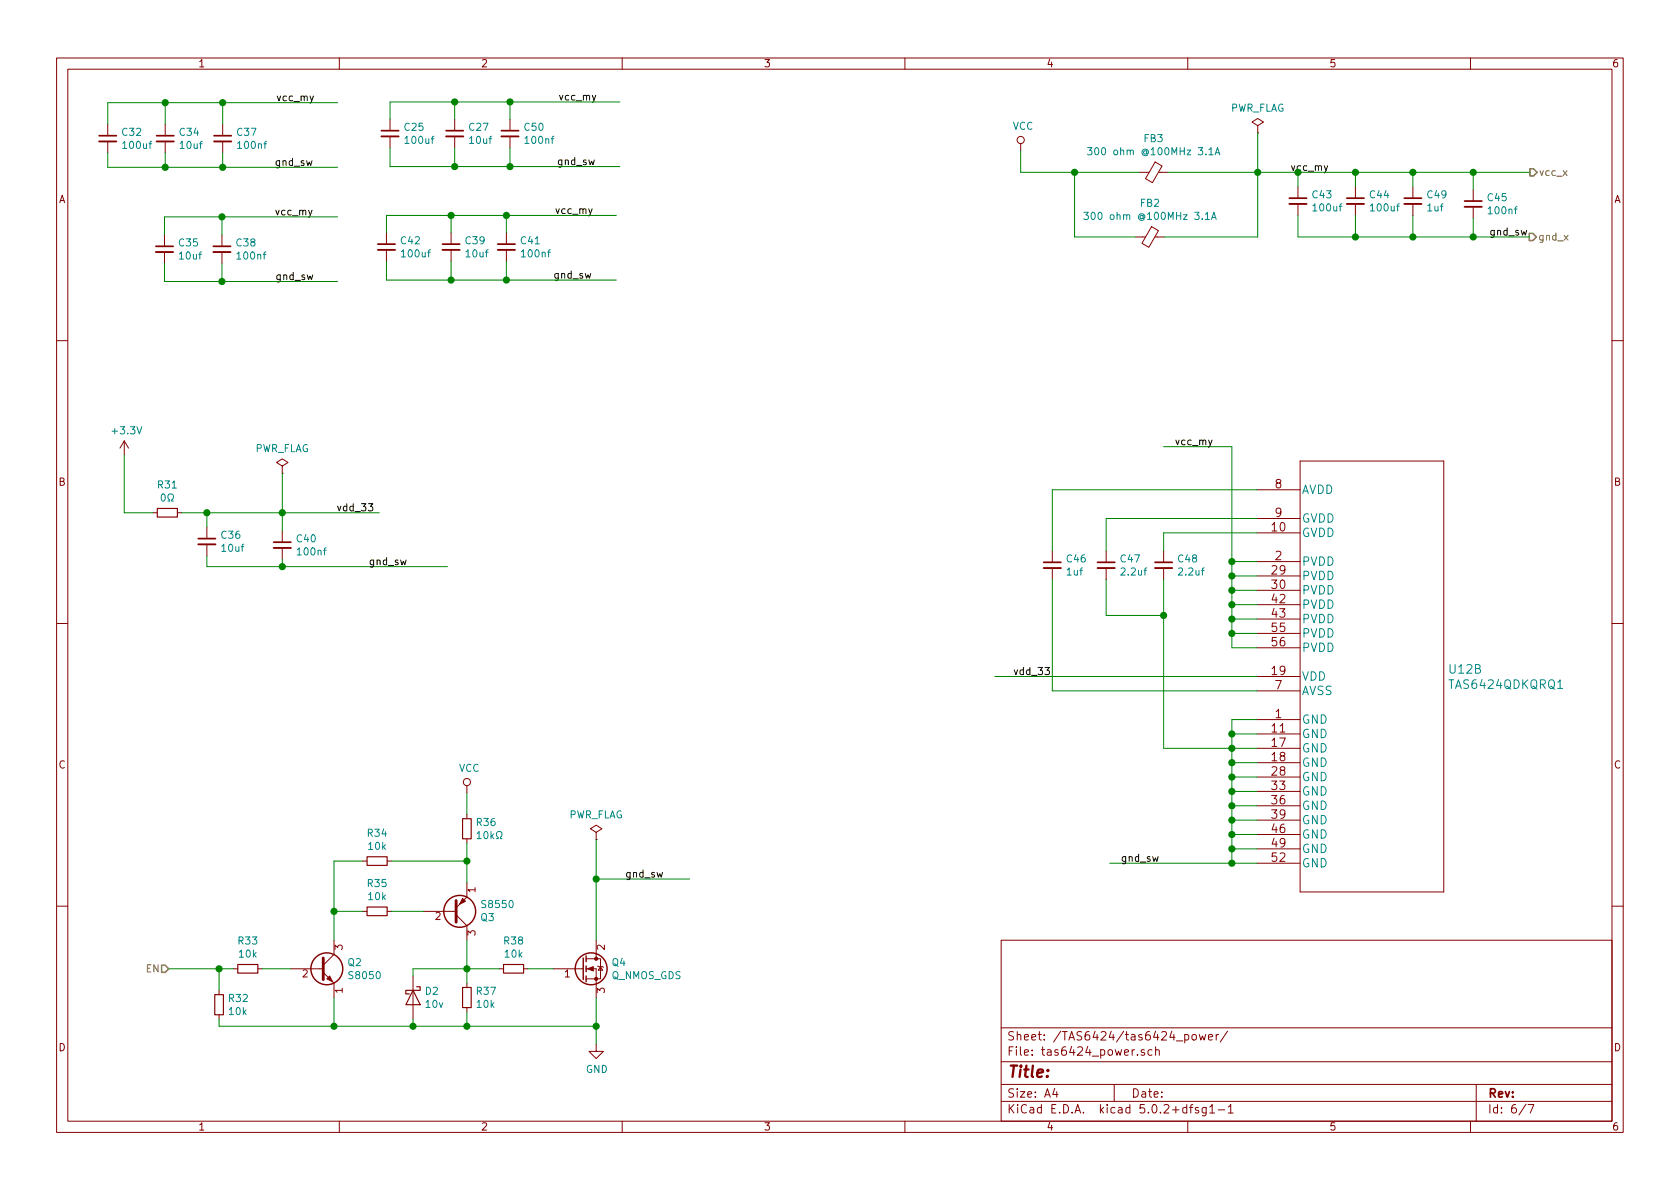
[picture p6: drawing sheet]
<svg xmlns="http://www.w3.org/2000/svg" width="297mm" height="210mm" viewBox="0 0 297 210" stroke-linecap="round" stroke-linejoin="round" font-family="sans-serif">
<g fill="none" stroke="#840000" stroke-width=".18">
<path d="M10 10.3h277v189.9h-277zM12 12.2h273v186.1h-273zM60 10.3v1.9M110 10.3v1.9M160 10.3v1.9M210 10.3v1.9M260 10.3v1.9M19 22v2M19 25v2M29.2 22v2M29.2 25v2M39.4 22v2"/>
<path d="M39.4 25v2M69 21.1v2M69 24.1v2.1M80.4 21.1v2M80.4 24.1v2.1M90.2 21.1v2M90.2 24.1v2.1M180.5 25.4v1.3M201.4 30.5h1.8M204.2 28.6l1.3 .8-1.7 2.9-1.3-.7zM204.9 30.5h1.6M222.4 22.2l1-.6-1-.7-1 .7 1 .6v1.3"/>
<path d="M222.4 23.5h.1M229.5 33v2M229.5 36.1v2M239.6 33v2M239.6 36.1v2M249.8 33v2M249.8 36.1v2M260.5 33.5v2.1M260.5 36.6v2M29.1 41.5v2.1M29.1 44.6v2M39.2 41.5v2.1"/>
<path d="M39.2 44.6v2M68.3 41.1v2.1M68.3 44.2v2M79.8 41.1v2.1M79.8 44.2v2M89.5 41.1v2.1M89.5 44.2v2M200.8 41.9h1.7M203.6 40.1l1.2 .7-1.7 2.9-1.2-.7zM204.2 41.9h1.7M10 60.2h2M22 78l-.8 1.2"/>
<path d="M22 78v2.5M22 78l.7 1.2M285 60.2h2M27.1 90.7h.7M31.4 90.7h.7M36.6 93.2v2M36.6 96.3v2M49.9 82.4l1-.6-1-.7-1 .7 1 .6v1.3M49.9 83.7h.1M49.9 93.8v2.1M49.9 96.9v2M186.1 97.4v2"/>
<path d="M195.6 97.4v2M205.7 97.4v2M222.2 94.2h7.7M222.2 99.3h7.7M222.2 86.6h7.7M222.2 91.7h7.7M229.9 81.5h25.4v76.2h-25.4zM10 110.3h2M186.1 100.5v2M195.6 100.5v2M205.7 100.5v2M222.2 119.6h7.7"/>
<path d="M222.2 101.8h7.7M222.2 104.4h7.7M222.2 106.9h7.7M222.2 109.5h7.7M222.2 112h7.7M222.2 114.5h7.7M285 110.3h2M82.5 138.9v1.3M222.2 127.2h7.7M222.2 129.8h7.7M222.2 132.3h7.7M222.2 134.9h7.7"/>
<path d="M222.2 137.4h7.7M222.2 139.9h7.7M222.2 122.2h7.7M64.1 152.3h.8M68.5 152.3h.7M82.5 144v.8M82.5 148.3v.8M82.5 156.1v2.5l-1.9 1.9M105.4 147.2l1-.6-1-.7-1 .7 1 .6v1.3M105.4 148.5h.1M222.2 142.5h7.7M222.2 145h7.7"/>
<path d="M222.2 147.6h7.7M222.2 150.1h7.7M222.2 152.6h7.7M10 160.2h2M38.7 175.1v.8M38.7 179.4v.8M41.3 171.3h.7M45.6 171.3h.8M51.4 171.3h5.7M57.1 172l2 1.9v2.5M59.1 166.2v2.6l-2 1.9M64.1 161.2h.8"/>
<path d="M68.5 161.2h.7M73 172.6v7.6M74.9 161.2h5.7M80.6 161.8l1.9 1.9v2.5M82.5 173.9v.7M82.5 178.2v.7M88.3 171.3h.7M92.6 171.3h.7M97.8 171.3h5.1M102.9 171.3h.2M103.6 171.3h1.8v5.1M103.6 169.5h1.8"/>
<path d="M105.4 169.5h.8v3.6h-2.6M105.4 166.2v3.3M105.7 170.8l.1 .1h.8l.1 .2M106.2 170.9l.4 .7h-.8zM177 166.3h108v32h-108zM285 160.2h2M60 198.3v1.9M105.4 184.7v1.2h1.3l-1.3 1.3-1.3-1.3h1.3M110 198.3v1.9M160 198.3v1.9M177 194.8h108M177 191.8h108"/>
<path d="M177 187.8h108M177 181.8h108M186.5 192.5l-.4 1h1M186.8 193v1M197 191.8v3M202.3 185.7a.37 .37 0 0 0-.5 .1v.2l.5 .2 .1 .1-.2 .3-.4-.1M203.7 185.7l-.4-.1-.3 .3v.6l.3 .1 .4-.1M204.3 185.7h.1a.37 .37 0 0 1 .6 .1v.8M204.3 185.1v1.5M209.5 183l.4-.1 .3 .3-.1 .6-.2 .1-.4-.1M210 198.3v1.9M210.3 195.8h.6"/>
<path d="M210.8 183.1l.2-.2 .5 .2v.5l-.1 .2-.4 .1-.2-.1zM210.9 195.3l-.4 .2v1.3M211.9 195.9l-.4-.1-.2 .2 .1 .3 .5 .1v.3h-.6M212 182.9l.3 1 .3-.7 .3 .7 .3-1M213.3 195.8v1.2l-.3 .3h-.4M213.3 195.9l-.5-.1-.3 .3 .1 .6 .2 .1 .5-.1M213.7 183.4l.7-.1-.1-.3-.4-.1-.2 .2v.7h.6M213.9 195.8l.4-.5v1.5M213.9 196.8h.9M215 182.9v1M215.4 196.3h1.1M215.5 182.9l-.3 .1-.2 .2"/>
<path d="M217 182.3l-1.3 2M217.2 195.8l.4-.5v1.5M217.2 196.8h.8M260 198.3v1.9M261 191.8v6.5M269.8 195.2l-1.2 2M270.2 195.3h1l-.6 1.5"/>
<circle cx="180.5" cy="24.8" r=".63"/>
<circle cx="82.5" cy="138.3" r=".63"/>
</g>
<g fill="none" stroke="#840000" stroke-width=".25">
<path d="M103.1 169.4v3.8M103.6 169v1M103.6 170.8v1M103.6 172.6v1"/>
<circle cx="57.8" cy="171.3" r="2.82"/>
<circle cx="81.3" cy="161.2" r="2.82"/>
<circle cx="104.5" cy="171.3" r="2.82"/>
</g>
<g fill="#840000" stroke="#840000" stroke-width=".18">
<path d="M103.9 171.3l1-.4v.8z"/>
<path d="M81.8 158.9l.5 .5-1 .5z"/>
<path d="M57.8 173.1l.5-.5 .5 1z"/>
<circle cx="105.4" cy="173.1" r=".28"/>
<circle cx="105.4" cy="169.5" r=".28"/>
</g>
<path d="M27.8 89.9h3.6v1.5h-3.6zM64.9 151.5h3.6v1.5h-3.6zM81.8 144.8h1.5v3.5h-1.5zM38 175.9h1.5v3.5h-1.5zM42 170.6h3.6v1.5h-3.6zM64.9 160.4h3.6v1.5h-3.6zM73 175.1l1.3 2.6h-2.5zM73.7 174.5h.6v.6h-2.5v.7h.6M81.8 174.6h1.5v3.6h-1.5zM89 170.6h3.6v1.5h-3.6z" fill="none" stroke="#840000" stroke-width=".2"/>
<g fill="none" stroke="#008400" stroke-width=".18">
<path d="M29.2 18.2v3.8M39.4 18.2v3.8M59.7 18.2h-40.7v3.8M80.4 18v3.1M90.2 18v3.1M109.6 18h-40.6v3.1M19 27v2.6h40.7M29.2 27v2.6M39.2 38.3v3.2M39.4 27v2.6M59.7 38.3h-30.6v3.2M69 26.2v3.3h40.6"/>
<path d="M79.8 38.1v3M80.4 26.2v3.3M89.5 38.1v3M90.2 26.2v3.3M109 38.1h-40.7v3M180.5 26.7v3.8h20.9M190 30.5v11.4h10.8M206.5 30.5h64M222.4 23.5v18.4h-16.5M229.5 30.5v2.5M229.5 38.1v3.8h40.9M239.6 30.5v2.5"/>
<path d="M239.6 38.1v3.8M249.8 30.5v2.5M249.8 38.1v3.8M260.5 30.5v3M260.5 38.6v3.3M29.1 46.6v3.2h30.6M39.2 46.6v3.2M68.3 46.2v3.3h40.7M79.8 46.2v3.3M89.5 46.2v3.3M205.7 79h12.1v35.5h4.4M22 80.5v10.2h5.1"/>
<path d="M32.1 90.7h35M36.6 90.7v2.5M36.6 98.3v1.9h42.5M49.9 83.7v10.1M49.9 98.9v1.3M217.8 99.3h4.4M222.2 94.2h-16.5v3.2M222.2 91.7h-26.6v5.7M222.2 86.6h-36.1v10.8M175.9 119.6h46.3M186.1 102.5v19.7h36.1M195.6 102.5v6.3h10.1"/>
<path d="M205.7 102.5v29.8h16.5M217.8 112h4.4M217.8 109.5h4.4M217.8 106.9h4.4M217.8 104.4h4.4M217.8 101.8h4.4M217.8 139.9h4.4M217.8 137.4h4.4M217.8 134.9h4.4M217.8 129.8h4.4M222.2 127.2h-4.4v25.4M64.1 152.3h-5v13.9"/>
<path d="M69.2 152.3h13.3M82.5 140.2v3.8M82.5 149.1v7M105.4 148.5v17.7M105.4 155.4h16.5M196.2 152.6h26M217.8 150.1h4.4M217.8 147.6h4.4M217.8 145h4.4M217.8 142.5h4.4M29.8 171.3h11.5M38.7 171.3v3.8"/>
<path d="M46.4 171.3h5M59.1 176.4v5.1M59.1 161.2h5M69.2 161.2h5.7M82.5 166.2v7.7M82.5 178.9v2.6M88.3 171.3h-15.3v1.3M93.3 171.3h4.5M105.4 176.4v8.3M38.7 180.2v1.3h66.7M73 180.2v1.3"/>
</g>
<g fill="#008400" stroke="#008400" stroke-width=".25">
<circle cx="105.4" cy="181.5" r=".51"/>
<circle cx="82.6" cy="171.3" r=".51"/>
<circle cx="59.1" cy="181.5" r=".51"/>
<circle cx="38.7" cy="171.3" r=".51"/>
<circle cx="29.2" cy="18.2" r=".51"/>
<circle cx="29.2" cy="29.6" r=".51"/>
<circle cx="39.4" cy="18.2" r=".51"/>
<circle cx="39.4" cy="29.6" r=".51"/>
<circle cx="217.8" cy="150.1" r=".51"/>
<circle cx="217.8" cy="147.6" r=".51"/>
<circle cx="217.8" cy="145" r=".51"/>
<circle cx="217.8" cy="142.5" r=".51"/>
<circle cx="217.8" cy="139.9" r=".51"/>
<circle cx="217.8" cy="137.4" r=".51"/>
<circle cx="217.8" cy="134.9" r=".51"/>
<circle cx="217.8" cy="132.3" r=".51"/>
<circle cx="217.8" cy="129.8" r=".51"/>
<circle cx="217.8" cy="112" r=".51"/>
<circle cx="217.8" cy="109.5" r=".51"/>
<circle cx="217.8" cy="106.9" r=".51"/>
<circle cx="217.8" cy="104.4" r=".51"/>
<circle cx="217.8" cy="101.8" r=".51"/>
<circle cx="217.8" cy="99.3" r=".51"/>
<circle cx="205.7" cy="108.8" r=".51"/>
<circle cx="217.8" cy="152.6" r=".51"/>
<circle cx="36.6" cy="90.7" r=".51"/>
<circle cx="49.9" cy="90.7" r=".51"/>
<circle cx="59.1" cy="161.2" r=".51"/>
<circle cx="82.6" cy="152.3" r=".51"/>
<circle cx="82.6" cy="181.5" r=".51"/>
<circle cx="73" cy="181.5" r=".51"/>
<circle cx="190" cy="30.5" r=".51"/>
<circle cx="222.4" cy="30.5" r=".51"/>
<circle cx="49.9" cy="100.2" r=".51"/>
<circle cx="39.2" cy="38.3" r=".51"/>
<circle cx="39.2" cy="49.8" r=".51"/>
<circle cx="80.4" cy="18" r=".51"/>
<circle cx="80.4" cy="29.5" r=".51"/>
<circle cx="90.2" cy="18" r=".51"/>
<circle cx="90.2" cy="29.5" r=".51"/>
<circle cx="79.8" cy="38.1" r=".51"/>
<circle cx="79.8" cy="49.5" r=".51"/>
<circle cx="89.5" cy="38.1" r=".51"/>
<circle cx="89.5" cy="49.5" r=".51"/>
<circle cx="239.6" cy="30.5" r=".51"/>
<circle cx="249.8" cy="30.5" r=".51"/>
<circle cx="260.5" cy="30.5" r=".51"/>
<circle cx="239.6" cy="41.9" r=".51"/>
<circle cx="249.8" cy="41.9" r=".51"/>
<circle cx="260.5" cy="41.9" r=".51"/>
<circle cx="105.4" cy="155.4" r=".51"/>
</g>
<path d="M80.6 159.3v3.8z" fill="#840000" stroke="#840000" stroke-width=".51"/>
<path d="M57.1 169.4v3.8" fill="none" stroke="#840000" stroke-width=".51"/>
<g fill="none" stroke="#840000" stroke-width=".33">
<path d="M17.5 25h3.1M27.7 25h3M37.8 25h3.1M67.4 24.1h3.1M78.9 24.1h3M88.6 24.1h3.1M228 36.1h3M238.1 36.1h3.1M248.3 36.1h3M259 36.6h3M27.6 44.6h3M37.7 44.6h3.1"/>
<path d="M66.8 44.2h3M78.2 44.2h3.1M88 44.2h3.1M35.1 96.3h3M48.4 96.9h3M184.5 100.5h3.1M194.1 100.5h3M204.2 100.5h3.1"/>
</g>
<g fill="none" stroke="#840000" stroke-width=".3">
<path d="M17.5 24h3.1M27.7 24h3M37.8 24h3.1M67.4 23.1h3.1M78.9 23.1h3M88.6 23.1h3.1M228 35h3M238.1 35h3.1M248.3 35h3M259 35.6h3M27.6 43.6h3M37.7 43.6h3.1"/>
<path d="M66.8 43.2h3M78.2 43.2h3.1M88 43.2h3.1M35.1 95.2h3M48.4 95.9h3M184.5 99.4h3.1M194.1 99.4h3M204.2 99.4h3.1"/>
</g>
<path d="M55.4 17l-.4 1.1-.2 .2M105.3 16.9l-.4 1.1-.2 .1M55.2 37.2l-.5 1.1-.1 .1M104.7 36.9l-.4 1.2-.2 .1M234.7 29.3l-.4 1.1-.2 .2M214.3 77.8l-.4 1.2-.2 .1M65.1 89.1h.8l-.4 .5 .4 .1v.5l-.2 .1-.6-.1M184.8 118h.7l-.4 .5 .4 .1v.6l-.2 .1-.5-.1" fill="none" stroke="#000" stroke-width=".18"/>
<g fill="none" stroke="#008484" stroke-width=".18">
<path d="M191.6 37.5h.8l-.4 .5 .4 .1v.6l-.2 .1-.6-.1M192.3 26.1h.8l-.5 .5 .4 .1v.5l-.2 .2-.5-.2M213.1 38.8h.7M213.7 27.4h.8M214.2 38.8l.4-1.3 .4 1.3M214.3 38.4h.6M214.8 27.4l.5-1.3 .4 1.3M215 27h.6M28.6 87.5l.2-.2a.69 .69 0 0 1 .4 .7 .69 .69 0 0 1-.4 .6l-.2-.1-.1-.4zM29.7 88.6h.3v-.2a.55 .55 0 0 1-.3-.8 .55 .55 0 0 1 .9-.1l.1 .2a.53 .53 0 0 1-.3 .7v.2h.3M84.4 147.4l.3-.4v1.3M84.4 148.3h.7"/>
<path d="M87.8 148.3h.3v-.2a.55 .55 0 0 1-.3-.9 .55 .55 0 0 1 .9 0v.2a.55 .55 0 0 1-.2 .7v.2h.2"/>
</g>
<path d="M270.5 29.8h.6l.7 .7-.7 .6h-.6zM270.4 41.3h.6l.7 .6-.7 .6h-.6zM28.6 170.7h.6l.6 .6-.6 .7h-.6z" fill="none" stroke="#848400" stroke-width=".25"/>
<text font-size="2.8" fill="#840000" x="178" y="190.5">Title:</text>
<g font-size="2.1" fill="#840000">
<text x="225.5" y="86.4">8</text>
<text x="224.9" y="94">10</text>
<text x="225.5" y="91.4">9</text>
<text x="224.9" y="101.6">29</text>
<text x="225.5" y="99.1">2</text>
<text x="224.9" y="104.1">30</text>
<text x="224.9" y="106.7">42</text>
<text x="224.9" y="109.2">43</text>
<text x="224.9" y="111.8">55</text>
<text x="224.9" y="119.4">19</text>
<text x="224.9" y="114.3">56</text>
<text x="225.5" y="121.9">7</text>
<text x="224.9" y="129.5">11</text>
<text x="225.5" y="127">1</text>
<text x="224.9" y="132.1">17</text>
<text x="224.9" y="134.6">18</text>
<text x="224.9" y="137.2">28</text>
<text x="224.9" y="139.7">33</text>
<text x="224.9" y="142.2">36</text>
<text x="224.9" y="144.8">39</text>
<text x="224.9" y="147.3">46</text>
<text x="224.9" y="149.9">49</text>
<text x="224.9" y="152.4">52</text>
<text x="178" y="184">Sheet: /TAS6424/tas6424_power/</text>
<text x="178" y="186.7">File: tas6424_power.sch</text>
<text x="178" y="196.9">KiCad E.D.A. kicad 5.0.2+dfsg1-1</text>
<text x="178" y="194.1">Size: A4</text>
<text x="200" y="194.1">Date:</text>
<text x="263" y="194.1">Rev:</text>
<text x="263" y="196.9">Id: 6/7</text>
</g>
<g font-size="2.1" fill="#008484">
<text x="230.1" y="87.3">AVDD</text>
<text x="230.1" y="95">GVDD</text>
<text x="230.1" y="92.4">GVDD</text>
<text x="230.1" y="100">PVDD</text>
<text x="230.1" y="102.6">PVDD</text>
<text x="230.1" y="105.1">PVDD</text>
<text x="230.1" y="107.7">PVDD</text>
<text x="230.1" y="110.2">PVDD</text>
<text x="230.1" y="112.7">PVDD</text>
<text x="230.1" y="115.3">PVDD</text>
<text x="256.3" y="119.1">U12B</text>
<text x="230.1" y="120.4">VDD</text>
<text x="230.1" y="122.9">AVSS</text>
<text x="256.5" y="121.8">TAS6424QDKQRQ1</text>
<text x="230.1" y="128">GND</text>
<text x="230.1" y="130.5">GND</text>
<text x="230.1" y="133.1">GND</text>
<text x="230.1" y="135.6">GND</text>
<text x="230.1" y="138.1">GND</text>
<text x="230.1" y="140.7">GND</text>
<text x="230.1" y="143.2">GND</text>
<text x="230.1" y="145.8">GND</text>
<text x="230.1" y="148.3">GND</text>
<text x="230.1" y="150.8">GND</text>
<text x="230.1" y="153.4">GND</text>
</g>
<g font-size="1.8" fill="#840000">
<text x="35" y="11.9">1</text>
<text x="85" y="11.9">2</text>
<text x="135" y="11.9">3</text>
<text x="185" y="11.9">4</text>
<text x="235" y="11.9">5</text>
<text x="285" y="11.9">6</text>
<text x="10.4" y="35.9">A</text>
<text x="285.4" y="35.9">A</text>
<text x="10.4" y="85.9">B</text>
<text x="285.4" y="85.9">B</text>
<text x="10.4" y="135.9">C</text>
<text x="285.4" y="135.9">C</text>
<text x="84.1" y="157.8" transform="rotate(-90 84.1 157.8)">1</text>
<text x="60.6" y="168" transform="rotate(-90 60.6 168)">3</text>
<text x="77" y="162.7">2</text>
<text x="84.1" y="165.4" transform="rotate(-90 84.1 165.4)">3</text>
<text x="106.9" y="168" transform="rotate(-90 106.9 168)">2</text>
<text x="53.5" y="172.8">2</text>
<text x="99.8" y="172.8">1</text>
<text x="60.6" y="175.6" transform="rotate(-90 60.6 175.6)">1</text>
<text x="106.9" y="175.6" transform="rotate(-90 106.9 175.6)">3</text>
<text x="10.4" y="185.9">D</text>
<text x="285.4" y="185.9">D</text>
<text x="35" y="199.9">1</text>
<text x="85" y="199.9">2</text>
<text x="135" y="199.9">3</text>
<text x="185" y="199.9">4</text>
<text x="235" y="199.9">5</text>
<text x="285" y="199.9">6</text>
</g>
<g font-size="1.8">
<text x="48.8" y="17.9">vcc_my</text>
<text x="98.7" y="17.8">vcc_my</text>
<text x="48.5" y="29.3">gnd_sw</text>
<text x="98.4" y="29.2">gnd_sw</text>
<text x="48.5" y="38.1">vcc_my</text>
<text x="98" y="37.8">vcc_my</text>
<text x="263.3" y="41.7">gnd_sw</text>
<text x="48.6" y="49.5">gnd_sw</text>
<text x="97.8" y="49.3">gnd_sw</text>
<text x="207.6" y="78.7">vcc_my</text>
<text x="59.4" y="90.4">vdd_33</text>
<text x="65.2" y="99.9">gnd_sw</text>
<text x="179.1" y="119.4">vdd_33</text>
<text x="110.5" y="155.2">gnd_sw</text>
<text x="198.1" y="152.4">gnd_sw</text>
</g>
<g font-size="1.8" fill="#008484">
<text x="71.6" y="23.1">C25</text>
<text x="83" y="23.1">C27</text>
<text x="92.8" y="23.1">C50</text>
<text x="179" y="23">VCC</text>
<text x="217.4" y="19.8">PWR_FLAG</text>
<text x="21.7" y="24">C32</text>
<text x="21.9" y="26.3">100uf</text>
<text x="31.8" y="24">C34</text>
<text x="32" y="26.3">10uf</text>
<text x="42" y="24">C37</text>
<text x="42.2" y="26.3">100nf</text>
<text x="71.8" y="25.4">100uf</text>
<text x="83.1" y="25.4">10uf</text>
<text x="93" y="25.4">100nf</text>
<text x="193.9" y="27.5">300 ohm @100MHz 3.1A</text>
<text x="202.3" y="25.1">FB3</text>
<text x="232.1" y="35.1">C43</text>
<text x="242.3" y="35.1">C44</text>
<text x="252.4" y="35.1">C49</text>
<text x="263.1" y="35.6">C45</text>
<text x="193.2" y="38.9">300 ohm @100MHz 3.1A</text>
<text x="201.7" y="36.6">FB2</text>
<text x="232.3" y="37.4">100uf</text>
<text x="242.5" y="37.4">100uf</text>
<text x="252.4" y="37.4">1uf</text>
<text x="263.3" y="37.9">100nf</text>
<text x="31.7" y="43.6">C35</text>
<text x="31.8" y="45.9">10uf</text>
<text x="41.9" y="43.6">C38</text>
<text x="42.1" y="45.9">100nf</text>
<text x="70.9" y="43.2">C42</text>
<text x="71.2" y="45.5">100uf</text>
<text x="82.4" y="43.2">C39</text>
<text x="82.5" y="45.5">10uf</text>
<text x="92.2" y="43.2">C41</text>
<text x="92.4" y="45.5">100nf</text>
<text x="20" y="76.8">+3.3V</text>
<text x="45" y="80">PWR_FLAG</text>
<text x="28" y="86.4">R31</text>
<text x="39.2" y="95.3">C36</text>
<text x="52.5" y="95.9">C40</text>
<text x="39.3" y="97.6">10uf</text>
<text x="52.8" y="98.2">100nf</text>
<text x="188.7" y="99.5">C46</text>
<text x="188.7" y="101.8">1uf</text>
<text x="198.2" y="99.5">C47</text>
<text x="198.4" y="101.8">2.2uf</text>
<text x="208.4" y="99.5">C48</text>
<text x="208.5" y="101.8">2.2uf</text>
<text x="81.1" y="136.5">VCC</text>
<text x="65" y="148">R34</text>
<text x="84.3" y="146.1">R36</text>
<text x="85.1" y="148.4">10k</text>
<text x="100.5" y="144.7">PWR_FLAG</text>
<text x="65.2" y="150.3">10k</text>
<text x="65" y="156.9">R35</text>
<text x="65.2" y="159.2">10k</text>
<text x="85.4" y="160.6">S8550</text>
<text x="42.2" y="167">R33</text>
<text x="85" y="162.9">Q3</text>
<text x="89.2" y="167">R38</text>
<text x="42.3" y="169.3">10k</text>
<text x="61.5" y="170.8">Q2</text>
<text x="61.9" y="173.1">S8050</text>
<text x="89.3" y="169.3">10k</text>
<text x="108.1" y="173.1">Q_NMOS_GDS</text>
<text x="108.3" y="170.8">Q4</text>
<text x="40.5" y="177.2">R32</text>
<text x="40.6" y="179.5">10k</text>
<text x="75.2" y="175.9">D2</text>
<text x="75.3" y="178.2">10v</text>
<text x="84.3" y="175.9">R37</text>
<text x="84.4" y="178.2">10k</text>
<text x="103.6" y="189.7">GND</text>
</g>
<text font-size="1.8" fill="#008400" x="228.1" y="30.2">vcc_my</text>
<g font-size="1.8" fill="#848400">
<text x="272" y="31.1">vcc_x</text>
<text x="271.9" y="42.5">gnd_x</text>
<text x="25.9" y="172">EN</text>
</g>
</svg>
